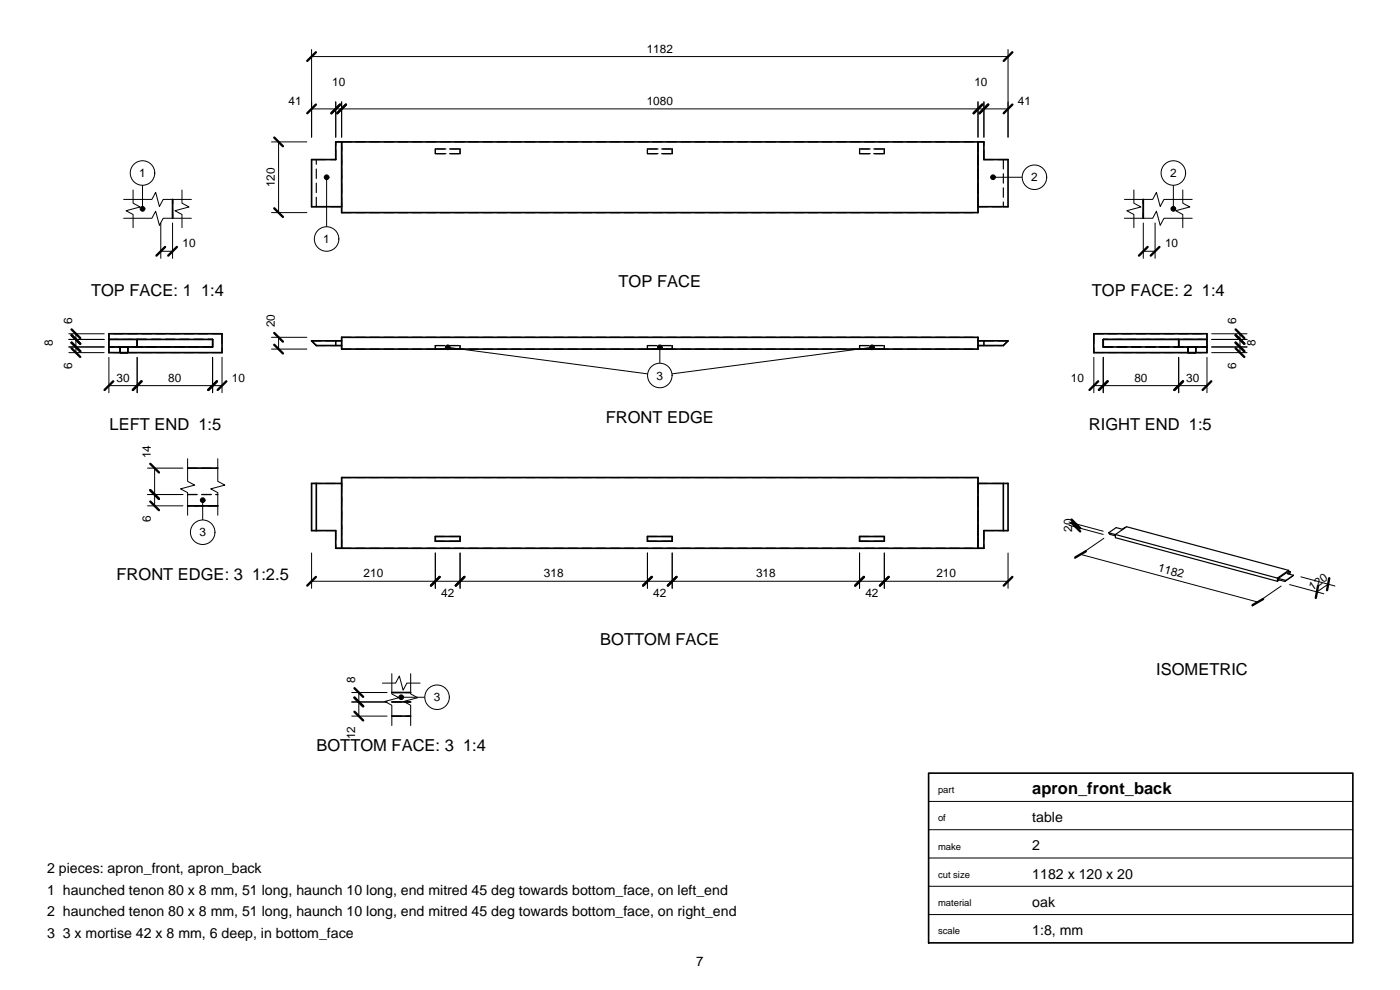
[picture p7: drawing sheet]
<svg xmlns="http://www.w3.org/2000/svg" width="297mm" height="210mm" viewBox="0 0 297 210" stroke-linecap="round" stroke-linejoin="round" font-family="sans-serif">
<g fill="none" stroke="#000" stroke-width=".25" stroke-dasharray="2 1">
<path d="M66.1 33.8h1M67.1 33.8h4.1M71.2 33.8v-3.7M71.2 30.1h1.3M72.5 30.1v13.7M72.5 30.1h135M92.4 32.6v-1M92.4 32.6h5.2M92.4 31.6h5.2M97.6 32.6h-5.2M97.6 32.6v-1M97.6 31.6h-5.2"/>
<path d="M137.4 32.6v-1M137.4 32.6h5.2M137.4 31.6h5.2M142.6 32.6h-5.2M142.6 32.6v-1M142.6 31.6h-5.2M182.4 32.6v-1M182.4 32.6h5.2M182.4 31.6h5.2M187.6 32.6h-5.2M187.6 32.6v-1M187.6 31.6h-5.2"/>
<path d="M207.5 30.1h1.2M207.5 30.1v13.7M208.7 33.8v-3.7M208.7 33.8h4.2M212.9 33.8v10M212.9 33.8h1M66.1 43.8h1M67.1 43.8h5.4M67.1 43.8v-10M72.5 43.8v-13.7M72.5 45.1v-15M72.5 45.1h135"/>
<path d="M207.5 45.1v-15M207.5 43.8v-13.7M207.5 43.8h5.4M212.9 43.8h1"/>
</g>
<path d="M72.5 30.1v15h135v-15M72.5 43.8h-6.4v-10h5.1v-3.7h137.5v3.7h5.2v10h-6.4" fill="none" stroke="#000" stroke-width=".35"/>
<path d="M69.3 37.6v10.5" fill="none" stroke="#000" stroke-width=".21"/>
<circle cx="69.3" cy="37.6" r=".5" fill="#000" stroke="#000" stroke-width=".21"/>
<circle cx="69.3" cy="50.7" r="2.6" fill="#fff" stroke="#000" stroke-width=".21"/>
<path d="M210.7 37.6h6.2" fill="none" stroke="#000" stroke-width=".21"/>
<circle cx="210.7" cy="37.6" r=".5" fill="#000" stroke="#000" stroke-width=".21"/>
<circle cx="219.4" cy="37.6" r="2.6" fill="#fff" stroke="#000" stroke-width=".21"/>
<g fill="none" stroke="#000" stroke-width=".21">
<path d="M66.1 10.5v18.6M66.1 12h147.8M213.9 10.5v18.6M57.6 30.1h7.5M59.1 30.1v15M66.1 23.1h147.8M71.2 21.6v7.5M72.5 21.6v7.5M207.5 21.6v7.5M208.7 21.6v7.5M57.6 45.1h7.5M95 73.7l42.4 5.6"/>
<path d="M140 73.7v3.3M185 73.7l-42.4 5.6"/>
</g>
<path d="M67 11.1l-1.8 1.8M214.8 11.1l-1.9 1.8M58.2 29.2l1.8 1.8M67 22.2l-1.8 1.8M72.1 22.2l-1.8 1.8M73.4 22.2l-1.8 1.8M208.4 22.2l-1.8 1.8M209.6 22.2l-1.8 1.8M214.8 22.2l-1.9 1.8M58.2 44.2l1.8 1.8" fill="none" stroke="#000" stroke-width=".5"/>
<g fill="none" stroke="#000" stroke-width=".25" stroke-dasharray="2 1">
<path d="M66.1 72.3h5.1M66.1 72.3l1 1M67.1 73.3h4.1M71.2 72.3h1.3M71.2 73.3v-1M71.2 72.3v1M71.2 73.3h1.3M72.5 74h135M72.5 71.5h135M72.5 71.5v.8M72.5 73.3v.7M72.5 73.3v-1"/>
<path d="M92.4 73.3h5.2M92.4 74v-.7M97.6 74h-5.2M97.6 74v-.7M137.4 73.3h5.2M137.4 74v-.7M142.6 74h-5.2M142.6 74v-.7M182.4 73.3h5.2M182.4 74v-.7M187.6 74h-5.2M187.6 74v-.7"/>
<path d="M207.5 73.3v.7M207.5 73.3h1.2M207.5 72.3h1.2M207.5 71.5v.8M207.5 73.3v-1M208.7 72.3v1M208.7 73.3h4.2M208.7 73.3v-1M208.7 72.3h5.2M212.9 73.3l1-1"/>
</g>
<path d="M72.5 72.3h-6.4l1 1h5.4M72.5 71.5h135v2.5h-135zM207.5 72.3h6.4l-1 1h-5.4" fill="none" stroke="#000" stroke-width=".35"/>
<g fill="#000" stroke="#000" stroke-width=".21">
<circle cx="95" cy="73.7" r=".5"/>
<circle cx="140" cy="73.7" r=".5"/>
<circle cx="185" cy="73.7" r=".5"/>
</g>
<circle cx="140" cy="79.6" r="2.6" fill="#fff" stroke="#000" stroke-width=".21"/>
<g fill="none" stroke="#000" stroke-width=".21">
<path d="M30.2 39.3v5M26.2 46.3h6l.8-1.5 .8 3 .8-1.5h6M26.2 42.3h6l.8-1.5 .8 3 .8-1.5h6M28.2 40.3v2.8l1.5 .8-3 .8 1.5 .8v2.8M38.6 40.3v2.8l1.5 .8-3 .8 1.5 .8v2.8M14.6 74.8h7.5M14.6 73.6h7.5M14.6 72h7.5M14.6 70.8h7.5M16.1 70.8v4M23.1 75.8v7.5M29.1 75.8v7.5"/>
<path d="M45.1 75.8v7.5M47.1 75.8v7.5M57.6 74h7.5M57.6 71.5h7.5M59.1 71.5v2.5M232.1 75.8v7.5M234.1 75.8v7.5M250.1 75.8v7.5M256.1 75.8v7.5M257.1 74.8h7.5M257.1 73.6h7.5M257.1 72h7.5"/>
<path d="M257.1 70.8h7.5M263.1 70.8v4M23.1 81.8h24M232.1 81.8h24M66.1 117.3v7.5M92.4 117.3v7.5M97.6 117.3v7.5M137.4 117.3v7.5M142.6 117.3v7.5M182.4 117.3v7.5M187.6 117.3v7.5M213.9 117.3v7.5"/>
<path d="M66.1 123.3h147.8"/>
</g>
<g fill="none" stroke="#000" stroke-width=".5">
<path d="M15.2 73.9l1.8 1.8M15.2 72.7l1.8 1.8M15.2 71.1l1.8 1.8M15.2 69.9l1.8 1.8M58.2 73.1l1.8 1.9M58.2 70.6l1.8 1.9M262.1 73.9l1.9 1.8M262.1 72.7l1.9 1.8M262.1 71.1l1.9 1.8M262.1 69.9l1.9 1.8M24 80.9l-1.8 1.8M30 80.9l-1.8 1.8"/>
<path d="M46 80.9l-1.8 1.8M48 80.9l-1.8 1.8M233 80.9l-1.9 1.8M235 80.9l-1.9 1.8M251 80.9l-1.9 1.8M257 80.9l-1.9 1.8M67 122.4l-1.8 1.8M93.3 122.4l-1.9 1.8M98.5 122.4l-1.8 1.8M138.3 122.4l-1.9 1.8M143.5 122.4l-1.8 1.8M183.3 122.4l-1.9 1.8"/>
<path d="M188.5 122.4l-1.8 1.8M214.8 122.4l-1.9 1.8"/>
</g>
<g fill="none" stroke="#000" stroke-width=".25" stroke-dasharray="2 1">
<path d="M36.6 42.3v4M36.6 46.3v-4M23.1 72h22M23.1 73.6v1.2M23.1 72v1.6M23.1 70.8v1.2M25.5 74.8v-1.2M27.1 74.8h-1.6M27.1 74.8v-1.2M27.1 73.6h-1.6M29.1 73.6v-1.6M29.1 73.6h-6"/>
<path d="M29.1 73.6h16M29.1 72h-6M29.1 72h16M45.1 73.6v-1.6M45.1 73.6h-22M47.1 74.8h-24M47.1 70.8v4M47.1 70.8h-24M232.1 74.8h24M232.1 70.8v4M232.1 70.8h24M234.1 72h16"/>
<path d="M234.1 73.6v-1.6M234.1 73.6h22M234.1 72v1.6M234.1 73.6h16M250.1 72h6M250.1 73.6v-1.6M250.1 72v1.6M250.1 73.6h6M252.1 74.8h1.6M252.1 74.8v-1.2M252.1 73.6h1.6M253.7 74.8v-1.2"/>
<path d="M256.1 72h-22M256.1 72v1.6M256.1 70.8v1.2M256.1 73.6v1.2M66.1 112.5h5.1M66.1 102.5h6.4M71.2 112.5v3.8M71.2 116.3h1.3M72.5 116.3v-13.8M72.5 116.3h135M72.5 102.5v13.8M72.5 101.3v15"/>
<path d="M72.5 101.3h135M92.4 113.8h5.2M92.4 113.8v1M92.4 114.8h5.2M97.6 113.8v1M137.4 113.8h5.2M137.4 113.8v1M137.4 114.8h5.2M142.6 113.8v1M182.4 113.8h5.2M182.4 114.8h5.2M182.4 113.8v1"/>
<path d="M187.6 113.8v1M207.5 116.3h1.2M207.5 116.3v-13.8M207.5 102.5v13.8M207.5 101.3v15M207.5 102.5h6.4M208.7 112.5v3.8M208.7 112.5h5.2"/>
</g>
<g fill="none" stroke="#000" stroke-width=".35">
<path d="M36.6 42.3v4M23.1 70.8h24v4h-24zM23.1 72h22v1.6h-22M29.1 72v1.6M232.1 70.8h24v4h-24zM250.1 72v1.6M256.1 72h-22v1.6h22M67.1 102.5v10M72.5 102.5h-6.4v10h5.1v3.8h137.5v-3.8h5.2v-10h-6.4M72.5 116.3v-15h135v15M92.4 113.8h5.2v1h-5.2zM137.4 113.8h5.2v1h-5.2z"/>
<path d="M182.4 113.8h5.2v1h-5.2zM212.9 102.5v10"/>
</g>
<circle cx="30.2" cy="44.3" r=".5" fill="#000" stroke="#000" stroke-width=".21"/>
<circle cx="30.2" cy="36.7" r="2.6" fill="#fff" stroke="#000" stroke-width=".21"/>
<path d="M248.9 39.3v5M34.1 47.3v7.5M34.1 53.3h2.5M36.6 47.3v7.5M238.5 46.3h6l.8-1.5 .8 3 .8-1.5h6M238.5 42.3h6l.8-1.5 .8 3 .8-1.5h6M240.5 40.3v2.8l1.5 .8-3 .8 1.5 .8v2.8M250.9 40.3v2.8l1.5 .8-3 .8 1.5 .8v2.8" fill="none" stroke="#000" stroke-width=".21"/>
<path d="M35 52.4l-1.8 1.8M37.5 52.4l-1.8 1.8" fill="none" stroke="#000" stroke-width=".5"/>
<path d="M242.5 46.3v-4M242.5 42.3v4" fill="none" stroke="#000" stroke-width=".25" stroke-dasharray="2 1"/>
<path d="M242.5 42.3v4" fill="none" stroke="#000" stroke-width=".35"/>
<circle cx="248.9" cy="44.3" r=".5" fill="#000" stroke="#000" stroke-width=".21"/>
<circle cx="248.9" cy="36.7" r="2.6" fill="#fff" stroke="#000" stroke-width=".21"/>
<path d="M242.5 47.3v7.5M242.5 53.3h2.5M245 47.3v7.5M81.1 144.9h2.8l.8-1.5 .8 3 .8-1.5h2.8M83.1 142.9v4.3l1.5 .8-3 .8 1.5 .8v4.3M85.1 147.9h5M87.1 142.9v4.3l1.5 .8-3 .8 1.5 .8v4.3" fill="none" stroke="#000" stroke-width=".21"/>
<path d="M243.5 52.4l-1.9 1.8M246 52.4l-1.9 1.8" fill="none" stroke="#000" stroke-width=".5"/>
<path d="M83.1 151.9h4M83.1 146.9h4M83.1 148.9h4" fill="none" stroke="#000" stroke-width=".25" stroke-dasharray="2 1"/>
<path d="M83.1 151.9h4M83.1 146.9h4M83.1 148.9h4" fill="none" stroke="#000" stroke-width=".35"/>
<circle cx="85.1" cy="147.9" r=".5" fill="#000" stroke="#000" stroke-width=".21"/>
<circle cx="92.7" cy="147.9" r="2.6" fill="#fff" stroke="#000" stroke-width=".21"/>
<path d="M39.8 97.3v4.8l1.5 .8-3 .8 1.5 .8v4.8M46.2 97.3v4.8l1.5 .8-3 .8 1.5 .8v4.8M43 106.1v4.2M74.6 151.9h7.5M74.6 148.9h7.5M74.6 146.9h7.5M76.1 146.9v5" fill="none" stroke="#000" stroke-width=".21"/>
<path d="M75.2 151l1.8 1.8M75.2 148l1.8 1.8M75.2 146l1.8 1.8" fill="none" stroke="#000" stroke-width=".5"/>
<path d="M39.8 99.3h6.4M39.8 107.3h6.4M39.8 104.9h6.4M46.2 107.3h-6.4" fill="none" stroke="#000" stroke-width=".25" stroke-dasharray="2 1"/>
<path d="M39.8 99.3h6.4M39.8 107.3h6.4" fill="none" stroke="#000" stroke-width=".35"/>
<circle cx="43" cy="106.1" r=".5" fill="#000" stroke="#000" stroke-width=".21"/>
<circle cx="43" cy="112.9" r="2.6" fill="#fff" stroke="#000" stroke-width=".21"/>
<g fill="none" stroke="#000" stroke-width=".21">
<path d="M31.3 99.3h7.5M32.8 99.3v8M31.3 107.3h7.5M31.3 104.9h7.5M226.8 111.4l7.2 2M226.8 110.7l7.2 2M228.2 111.1v.7M229.2 117.6l37.6 10.1M234.2 114.2l-6.2 4.2M271.8 124.3l-6.2 4.3M273.6 124l7.2 2M276 122.4l7.2 1.9"/>
<path d="M281.8 123.9l-2.4 1.7M197 176h90M197 170h90M197 194h90M197 188h90M197 182h90"/>
</g>
<path d="M31.9 98.4l1.8 1.8M31.9 106.4l1.8 1.8M31.9 104l1.8 1.8M227.3 110.9l1.9 1.8M227.3 110.2l1.9 1.8M230.4 116.9l-2.3 1.3M268 127.1l-2.3 1.3M279.6 124.3l-.5 2.5M282 122.6l-.5 2.6" fill="none" stroke="#000" stroke-width=".5"/>
<g fill="none" stroke="#000" stroke-width=".25">
<path d="M235.2 113l1.4 .4M235.2 113l.3 .3 1.1 .4M236.6 113.4l2.4-1.7 34.4 9.3M236.6 113.4v.7l34.4 9.2M236.6 113.4l34.4 9.2M238.8 111.9l-.7 .4-1.3-.4-1.6 1.1M271 122.6v.7M271.2 122.7v.3l1.4 .3M271.2 122.7l1.6 .4M271.4 123l-.4 .3M272.8 123.1l-.2 .2M273.4 121.2l.3 .1"/>
<path d="M273.4 121v.2M273.4 121.2l-2.2 1.5M273.4 121l-2.4 1.6M273.7 121.3v.2l-.3 .3M273.7 121.3l-.6 .4 1.3 .3M274.4 122l-1.8 1.3M274.4 122l-1.6 1.1"/>
</g>
<path d="M197 164h90v36h-90z" fill="none" stroke="#000" stroke-width=".35"/>
<g font-size="3.5">
<text x="19.3" y="62.8">TOP FACE: 1 1:4</text>
<text x="131.2" y="60.8">TOP FACE</text>
<text x="231.6" y="62.8">TOP FACE: 2 1:4</text>
<text x="128.5" y="89.7">FRONT EDGE</text>
<text x="23.2" y="91.3">LEFT END 1:5</text>
<text x="231" y="91.3">RIGHT END 1:5</text>
<text x="24.7" y="123">FRONT EDGE: 3 1:2.5</text>
<text x="127.3" y="136.9">BOTTOM FACE</text>
<text x="245.3" y="143.2">ISOMETRIC</text>
<text x="67.1" y="159.4">BOTTOM FACE: 3 1:4</text>
<text x="219" y="168.4">apron_front_back</text>
</g>
<g font-size="3">
<text x="219" y="174.4">table</text>
<text x="10" y="185.2">2 pieces: apron_front, apron_back</text>
<text x="219" y="180.4">2</text>
<text x="10" y="189.8">1 haunched tenon 80 x 8 mm, 51 long, haunch 10 long, end mitred 45 deg towards bottom_face, on left_end</text>
<text x="219" y="186.4">1182 x 120 x 20</text>
<text x="10" y="194.4">2 haunched tenon 80 x 8 mm, 51 long, haunch 10 long, end mitred 45 deg towards bottom_face, on right_end</text>
<text x="219" y="192.4">oak</text>
<text x="10" y="199">3 3 x mortise 42 x 8 mm, 6 deep, in bottom_face</text>
<text x="219" y="198.4">1:8, mm</text>
</g>
<text font-size="2.8" x="147.7" y="205">7</text>
<g font-size="2.5">
<text x="137.2" y="11.2">1182</text>
<text x="61.2" y="22.3">41</text>
<text x="70.5" y="18.2">10</text>
<text x="137.2" y="22.3">1080</text>
<text x="206.7" y="18.2">10</text>
<text x="216" y="22.3">41</text>
<text x="29.5" y="37.6">1</text>
<text x="58.3" y="39.7" transform="rotate(-90 58.3 39.7)">120</text>
<text x="218.8" y="38.5">2</text>
<text x="248.2" y="37.6">2</text>
<text x="38.7" y="52.5">10</text>
<text x="68.6" y="51.6">1</text>
<text x="247.2" y="52.5">10</text>
<text x="15.3" y="68.7" transform="rotate(-90 15.3 68.7)">6</text>
<text x="58.3" y="69.4" transform="rotate(-90 58.3 69.4)">20</text>
<text x="262.3" y="68.7" transform="rotate(-90 262.3 68.7)">6</text>
<text x="11.2" y="73.5" transform="rotate(-90 11.2 73.5)">8</text>
<text x="266.4" y="73.5" transform="rotate(-90 266.4 73.5)">8</text>
<text x="15.3" y="78.3" transform="rotate(-90 15.3 78.3)">6</text>
<text x="24.7" y="81">30</text>
<text x="35.7" y="81">80</text>
<text x="49.2" y="81">10</text>
<text x="139.3" y="80.5">3</text>
<text x="227.2" y="81">10</text>
<text x="240.7" y="81">80</text>
<text x="251.7" y="81">30</text>
<text x="262.3" y="78.3" transform="rotate(-90 262.3 78.3)">6</text>
<text x="32" y="97.2" transform="rotate(-90 32 97.2)">14</text>
<text x="32" y="110.8" transform="rotate(-90 32 110.8)">6</text>
<text x="42.3" y="113.8">3</text>
<text x="227.4" y="112.9" transform="rotate(-90 227.4 112.9)">20</text>
<text x="77.1" y="122.5">210</text>
<text x="115.4" y="122.5">318</text>
<text x="160.4" y="122.5">318</text>
<text x="198.6" y="122.5">210</text>
<text x="245.6" y="121.2" transform="rotate(15 245.6 121.2)">1182</text>
<text x="278.4" y="125.3" transform="rotate(-35 278.4 125.3)">120</text>
<text x="93.6" y="126.6">42</text>
<text x="138.6" y="126.6">42</text>
<text x="183.6" y="126.6">42</text>
<text x="75.3" y="144.8" transform="rotate(-90 75.3 144.8)">8</text>
<text x="92" y="148.8">3</text>
<text x="75.3" y="156.8" transform="rotate(-90 75.3 156.8)">12</text>
</g>
<g font-size="2">
<text x="199" y="168.2">part</text>
<text x="199" y="174.2">of</text>
<text x="199" y="180.2">make</text>
<text x="199" y="186.2">cut size</text>
<text x="199" y="192.2">material</text>
<text x="199" y="198.2">scale</text>
</g>
</svg>
